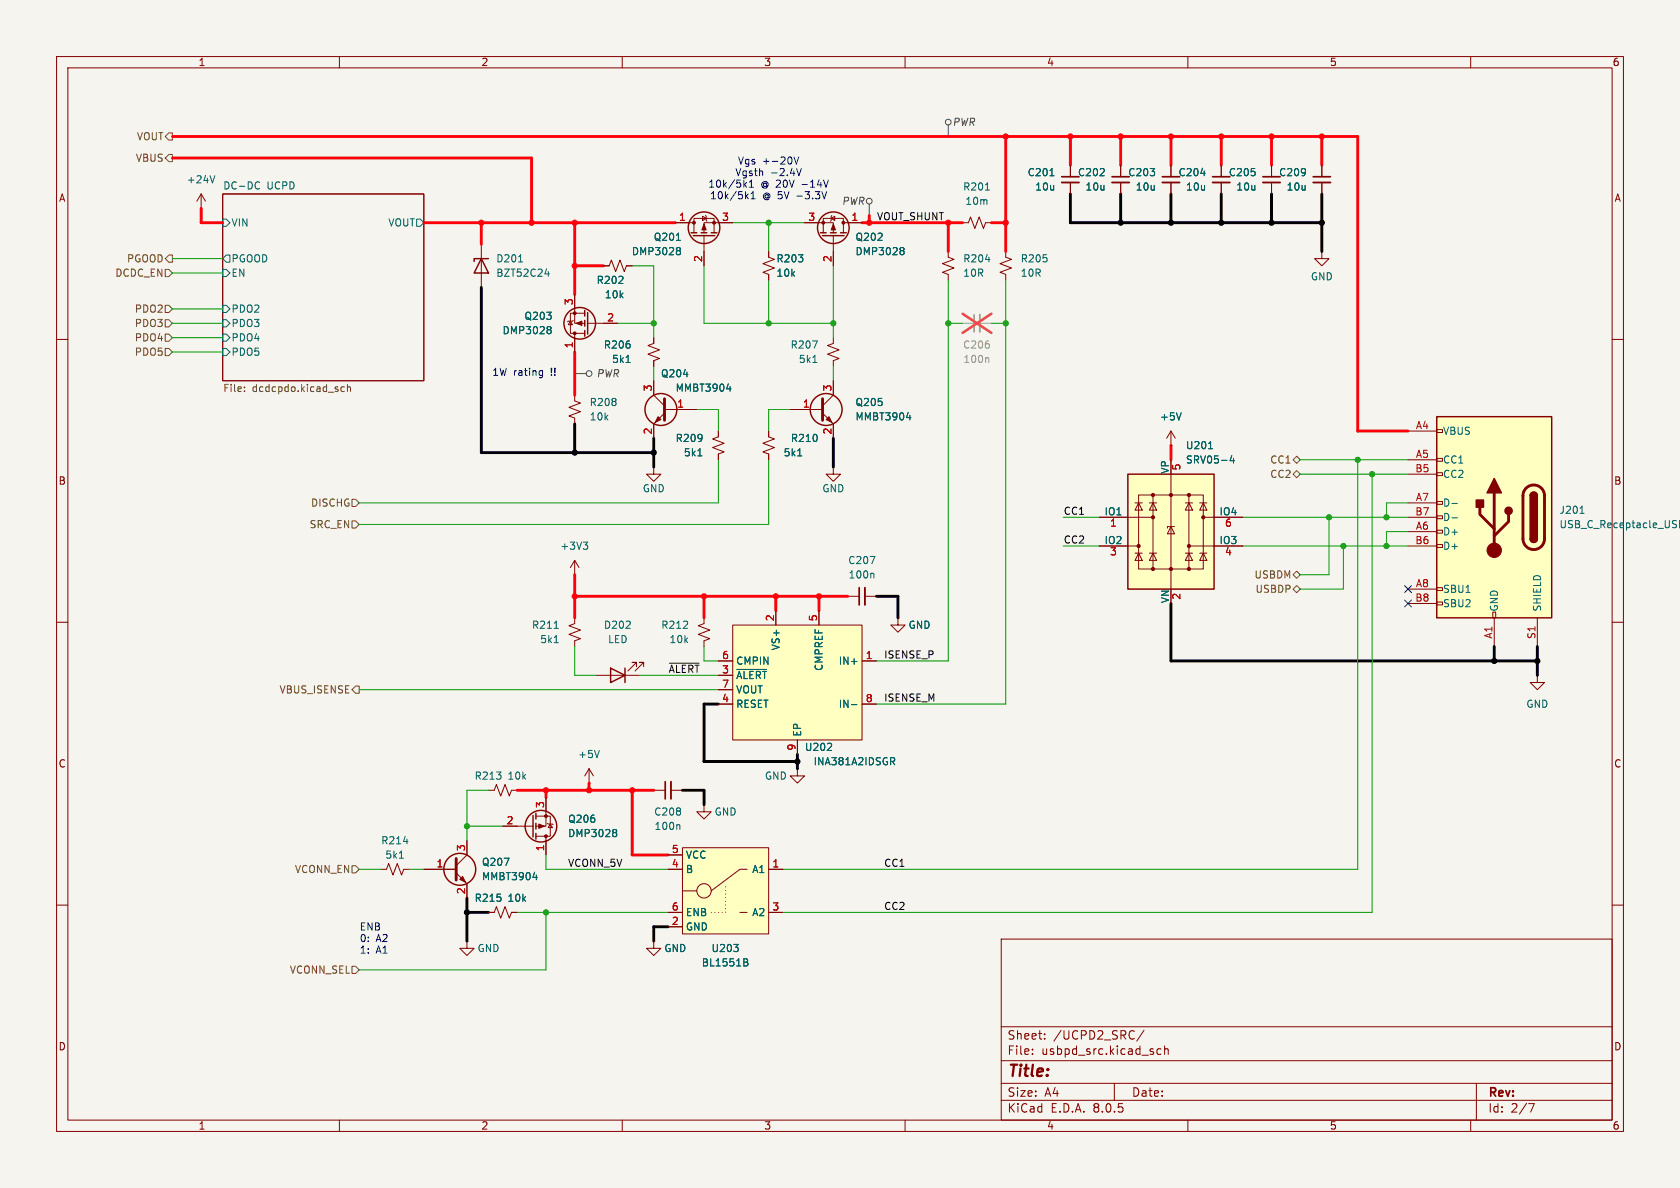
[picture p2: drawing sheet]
<svg xmlns="http://www.w3.org/2000/svg" width="297mm" height="210mm" viewBox="0 0 297 210" stroke-linecap="round" stroke-linejoin="round" font-family="sans-serif">
<path d="M0 0h297v210h-297z" fill="#f5f4ef" stroke="#f5f4ef" stroke-width=".18"/>
<g fill="none" stroke="#840000" stroke-width=".18">
<path d="M10 10h277v190h-277zM12 12h273v186h-273zM60 10v2M110 10v2M160 10v2M210 10v2M260 10v2M39.4 34.3h35.5v33h-35.5zM10 60h2M106.7 47h1l.4-1 .7 2 .8-2 .8 2 .3-1h1.1M135.9 44.5v1l1 .3-2 .8 2 .8-2 .7 1 .4v1M285 60h2"/>
<path d="M10 110h2M105.4 119.4h7.6M112.5 117.9v-.8h-.7h.7l-1.5 1.5M113.8 117.9v-.8h-.8h.8l-1.5 1.5M124.5 109.2v1l-1.1 .4 2.1 .8-2.1 .7 2.1 .8-1 .4v1M285 110h2M104.1 138.4h.1M104.1 135.9l-.7 1.3M104.1 135.9v2.5M104.1 135.9l.8 1.3M10 160h2M67.3 153.7h1l.4-1 .8 2 .7-2 .8 2 .4-1h1"/>
<path d="M74.9 153.7h5.7M80.6 154.3l1.9 1.9v2.6M82.5 148.6v2.5l-1.9 1.9M285 160h2M82.5 166.4v1.2h1.3l-1.3 1.3-1.2-1.3h1.2M82.5 166.4h.1M86.4 161.3h1l.4-1 .7 2 .8-2 .7 2 .4-1h1M115.6 166.4v1.2h1.2l-1.2 1.3-1.3-1.3h1.3M115.6 166.4h.1M177 166h108v32h-108zM60 198v2M110 198v2"/>
<path d="M160 198v2M177 194.5h108M177 191.5h108M177 187.5h108M177 181.5h108M182.5 186.3v.1M182.5 185.5v.1M184.7 183.6v.1M184.7 182.8v.1M197 191.5v3M202.2 182.1l-1.2 2M205.2 185.5l-.4-.1-.3 .3v.4l.2 .2h.5"/>
<path d="M205.9 185.5l.2-.1 .4 .1v.9M205.9 184.9v1.5M210 198v2M260 198v2M261 191.5v6.5M270.2 195.1h1l-.6 1.5"/>
</g>
<g fill="none" stroke="#006464" stroke-width=".18">
<path d="M39.4 38.7h.6l.6 .7-.6 .6h-.6zM45.5 32.1l.4 .2M45.9 33.3l-.4 .1M73.7 38.7h.6l.6 .7-.6 .6h-.6zM39.4 45.7l.6-.6h.6v1.3h-.6zM39.4 47.6h.6l.6 .7-.6 .6h-.6zM39.4 54h.6l.6 .6-.6 .6h-.6zM39.4 59.1h.6l.6 .6-.6 .6h-.6zM39.4 56.5h.6l.6 .7-.6 .6h-.6zM39.4 61.6h.6l.6 .6-.6 .7h-.6zM106 132.7l-.5 1.2M70.6 151.7h.7"/>
<path d="M71.3 148.7h.8M94.2 155.1h.8M94.8 154.7v.8"/>
</g>
<path d="M43.2 69.1v.1M43.2 68.4v.2M60.9 68.4h-.4l-.2 .2 .1 .6h.5M61.4 68.5l.2-.1h.3l.1 .8M61.4 67.9v1.3" fill="none" stroke="#725600" stroke-width=".18"/>
<g fill="none" stroke="#840000" stroke-width=".25">
<path d="M107.9 118.1l2.6 1.3-2.6 1.3zM110.5 118.1v2.6"/>
<circle cx="81.3" cy="153.7" r="2.82"/>
</g>
<path d="M80.6 151.8v3.8" fill="none" stroke="#840000" stroke-width=".51"/>
<path d="M81.3 155.4l.5-.5 .5 1.1z" fill="#840000" stroke="#840000" stroke-width=".18"/>
<path d="M120.6 149.9h15.3v15.2h-15.3z" fill="#ffffc2"/>
<g fill="none" stroke="#840000" stroke-width=".18">
<path d="M215.9 29.2v2M215.9 32.3v2M224.8 29.2v2M224.8 32.3v2M233.7 29.2v2M233.7 32.3v2M85.1 43.2v7.6M100.8 56.8l.4 .6h-.7zM101.3 56.6l-.1 .2h-.7l-.2 .1M101.6 52.1v5.1h1.8M101.6 58.9v3.3M103.4 55.4h-2.6v3.5h2.6"/>
<path d="M103.9 57.2h5.3M115.6 59.7v1l-1 .4 2 .7-2 .8 2 .8-1 .4v1M147.3 59.7v1l-1 .4 2 .7-2 .8 2 .8-1 .4v1M233.7 44.5v1.2h-1.3l1.3 1.3 1.2-1.3h-1.2M233.7 44.5h.1M101.6 69.9v1l1 .3-2 .8 2 .8-2 .7 1 .4v1M115.6 67.3v2.6l1.9 1.9M117.5 73l-1.9 1.9v2.6M117.5 72.4h5.7M135.9 76.2v1l1 .4-2 .8 2 .7-2 .8 1 .4v1M86.4 139.7h1l.4-1 .7 2 .8-2 .7 2 .4-1h1M115.6 139.7h2"/>
<path d="M118.6 139.7h2M141 135.9v1.3h-1.3l1.3 1.2 1.2-1.2h-1.2M141 135.9h.1M88.9 146.1h5.3M94.7 144.3h2.6v3.5h-2.6M96.5 141v5.1h-1.8M96.5 147.8v3.3M96.8 145.5l.1 .2h.8l.1 .1M97.3 145.7l.4 .6h-.8zM118.1 153.7h2.5M118.1 151.1h2.5M120.6 149.9h15.3v15.2h-15.3z"/>
<path d="M120.6 157.5h2.6M124.5 142.2v1.3h1.2l-1.2 1.3-1.3-1.3h1.3M124.5 142.2h.1M132.1 153.7h-1.3l-5.1 3.8M135.9 153.7h2.5M118.1 161.3h2.5M118.1 163.8h2.5M130.8 161.3h1.3M135.9 161.3h2.5"/>
<circle cx="124.5" cy="157.5" r="1.27"/>
</g>
<path d="M125.7 161.3h2.6v-5.1" fill="none" stroke="#840000" stroke-width=".18" stroke-dasharray="0 .6"/>
<g fill="none" stroke="#006464" stroke-width=".18">
<path d="M212.3 30.6h.8M91.7 46.3h.7M96.3 48.4h.8M96.9 48v.8M97 57.7h.2l.2 .3-.2 .3M97 58.3h.2M97.2 58.3l.2 .1v.4l-.2 .2h-.2M110.7 64.1h.7M128.5 68.7h.7M129.1 68.3v.9M143.6 60.3h.9l-.6 1.2M143.7 64.1h.7"/>
<path d="M141 80.6h.7M108.5 146.6h.3l.2 .3-.2 .3M108.5 147.2h.3M108.8 147.2l.2 .1v.4l-.2 .2h-.3M120 145.8l.2 .2v.6M129.7 166.9h.8l-.4 .5M130.4 167.6v.5M131.5 169.5l.6 .1 .1 .3-.3 .2M131.5 170.1h.4M131.9 170.1l.3 .2v.3l-.7 .2"/>
</g>
<g fill="none" stroke="#840000" stroke-width=".25">
<path d="M85.1 45.7l1.3 2.6h-2.6zM86.4 45.7h-2.6v.5M103.4 54.9v1M103.4 56.6v1.1M103.4 58.4v1M103.9 55.2v3.9M94.2 144.1v3.9M94.7 143.8v1M94.7 145.5v1.1M94.7 147.3v1"/>
<circle cx="102.5" cy="57.1" r="2.79"/>
<circle cx="116.8" cy="72.4" r="2.82"/>
<circle cx="95.6" cy="146" r="2.79"/>
</g>
<g fill="#840000" stroke="#840000" stroke-width=".18">
<path d="M95.2 145.7l1.1 .4-1.1 .3z"/>
<path d="M116.3 73.7l.5 .5-1 .5z"/>
<path d="M101.9 57.2l1-.4v.7z"/>
<circle cx="96.5" cy="144.3" r=".25"/>
<circle cx="96.5" cy="147.8" r=".25"/>
<circle cx="101.6" cy="55.4" r=".25"/>
<circle cx="101.6" cy="58.9" r=".25"/>
</g>
<path d="M214.4 32.3h3M223.3 32.3h3M232.2 32.3h3M118.6 138.2v3" fill="none" stroke="#840000" stroke-width=".33"/>
<path d="M214.4 31.2h3M223.3 31.2h3M232.2 31.2h3M117.6 138.2v3" fill="none" stroke="#840000" stroke-width=".3"/>
<path d="M117.5 70.5v3.8" fill="none" stroke="#840000" stroke-width=".51"/>
<path d="M199.4 83.8h15.2v20.3h-15.2z" fill="#ffffc2"/>
<g fill="none" stroke="#840000" stroke-width=".18">
<path d="M139.7 72.4h5.7M145.4 73l1.9 1.9v2.6M147.3 67.3v2.6l-1.9 1.9M207 78.7h.1M207 76.2v2.5M207 76.2l.8 1.3M207 76.2l-.8 1.3M147.3 82.6v1.2h1.3l-1.3 1.3-1.3-1.3h1.3M147.3 82.6h.1M194.3 91.4h9.5M194.3 96.5h7M200.7 97.8h1.2"/>
<path d="M200.7 88.9h1.2M201.3 87.5h11.4v13.1h-11.4zM201.3 97.8l.6 1.3h-1.2zM201.3 88.9l.6 1.3h-1.2zM203.2 97.8h1.3M203.2 88.9h1.3M203.8 97.8l.7 1.3h-1.3zM203.8 88.9l.7 1.3h-1.3zM203.8 87.5v13.1M207 93.1l.6 1.3h-1.2zM207 83.8v20.3M207.6 93.1h-1.2v.2"/>
<path d="M209.5 97.8h1.3M209.5 88.9h1.3M210.2 97.8l.6 1.3h-1.3zM210.2 88.9l.6 1.3h-1.3zM210.2 87.5v13.1M210.2 96.5h9.5M212.1 97.8h1.3M212.1 88.9h1.3M212.7 97.8l.7 1.3h-1.3zM212.7 88.9l.7 1.3h-1.3zM212.7 91.4h7M149.9 105.4h2"/>
<path d="M152.9 105.4h2M158.7 109.2v1.3h1.3l-1.3 1.3-1.2-1.3h1.2M158.7 109.2h.1"/>
</g>
<g fill="none" stroke="#840000" stroke-width=".25">
<path d="M199.4 83.8h15.2v20.3h-15.2z"/>
<circle cx="146" cy="72.4" r="2.82"/>
</g>
<g fill="#840000" stroke="#840000" stroke-width=".18">
<path d="M146 74.2l.6-.5 .5 1z"/>
<circle cx="201.3" cy="96.5" r=".28"/>
<circle cx="203.8" cy="100.6" r=".28"/>
<circle cx="203.8" cy="91.4" r=".28"/>
<circle cx="203.8" cy="87.5" r=".28"/>
<circle cx="207" cy="100.6" r=".28"/>
<circle cx="207" cy="87.5" r=".28"/>
<circle cx="210.2" cy="100.6" r=".28"/>
<circle cx="210.2" cy="96.5" r=".28"/>
<circle cx="210.2" cy="87.5" r=".28"/>
<circle cx="212.7" cy="91.4" r=".28"/>
</g>
<path d="M160.3 73.8h.7M160.9 73.4v.8M208.8 73l-.4 1.2M213.7 79.3h.7M153.8 98.4h.9l-.6 1.2M217.8 80.5l-.3 .9h.7M218.1 81v.9M154.3 101.3l.2 .2v.7" fill="none" stroke="#006464" stroke-width=".18"/>
<path d="M152.9 103.9v3" fill="none" stroke="#840000" stroke-width=".33"/>
<path d="M151.9 103.9v3" fill="none" stroke="#840000" stroke-width=".3"/>
<path d="M145.4 70.5v3.8" fill="none" stroke="#840000" stroke-width=".51"/>
<path d="M129.5 110.5h22.9v20.3h-22.9z" fill="#ffffc2"/>
<g fill="none" stroke="#840000" stroke-width=".18">
<path d="M142.2 39.4h5.1v1.7M146.9 38.6l.7-.4v.8zM147.1 38.1l-.2 .1v.8l-.1 .1M149.1 39.4h3.3M145.5 41.1v-2.5h3.6v2.5M147.3 41.7v5.3M167.6 44.5v1l1.1 .3-2.1 .8 2.1 .8-2.1 .7 1 .4v1M127 116.8h2.5M127 119.4h2.5M129.5 110.5h22.9v20.3h-22.9zM137.2 108v2.5M144.8 108v2.5"/>
<path d="M152.4 116.8h2.5M127 124.5h2.5M127 121.9h2.5M141 130.8v2.6M152.4 124.5h2.5"/>
</g>
<path d="M159.3 43.8h.3l.2 .2-.2 .3M159.3 44.3h.3M159.6 44.3l.2 .1v.4l-.2 .2h-.3M174.2 45.9h.8M130.3 118.3h5.2M146.2 132.7h.8M147 131.5v.4M150.5 124.6h1M157.8 134.6l.4 .6M157.9 133.9l.3 .3-.1 .3-.2 .1" fill="none" stroke="#006464" stroke-width=".18"/>
<path d="M173.2 55.6v3.1" fill="none" stroke="#9c9b98" stroke-width=".33"/>
<path d="M172.2 55.6v3.1" fill="none" stroke="#9c9b98" stroke-width=".3"/>
<path d="M170.2 57.2h2M173.2 57.2h2.1" fill="none" stroke="#9c9b98" stroke-width=".18"/>
<path d="M174.6 63.2l.2 .2v.7" fill="none" stroke="#939391" stroke-width=".18"/>
<path d="M170.2 55.5l5.1 3.3M175.3 55.5l-5.1 3.3" fill="none" stroke="#e75356" stroke-width=".46"/>
<g fill="none" stroke="#840000" stroke-width=".25">
<path d="M145 41.1h1M145.4 41.7h3.8M146.8 41.1h1M148.6 41.1h1"/>
<circle cx="147.3" cy="40.3" r="2.79"/>
</g>
<g fill="#840000" stroke="#840000" stroke-width=".18">
<path d="M147.3 39.6l.4 1h-.8z"/>
<circle cx="145.5" cy="39.4" r=".25"/>
<circle cx="149.1" cy="39.4" r=".25"/>
</g>
<path d="M254 73.7h20.3v35.5h-20.3z" fill="#ffffc2"/>
<g fill="none" stroke="#840000" stroke-width=".18">
<path d="M35.6 36.8h.1M35.6 34.3l-.8 1.3M35.6 34.3v2.5M35.6 34.3l.7 1.3M119.4 39.4h3.3M124.2 38.2l.6 .4-.6 .4zM124.7 38.1l.1 .1v.8l.2 .1M129.5 39.4h-5v1.7M142.2 39.4h2.6M149.9 39.4h2.5M170.2 39.4h1l.4-1 .7 2 .8-2 .8 2 .3-1h1.1M189.2 29.2v2"/>
<path d="M189.2 32.3v2M198.1 29.2v2M198.1 32.3v2M207 29.2v2M207 32.3v2M215.9 29.2v2M215.9 32.3v2M224.8 29.2v2M224.8 32.3v2M233.7 29.2v2M233.7 32.3v2M101.6 52.1v2.5"/>
<path d="M101.6 59.7v2.5M106.7 57.2h2.5M106.7 47h1M110.7 47h1.1M115.6 59.7v1M122.7 41.1v-2.5h3.5v2.5M124.5 41.7v5.3M135.9 44.5v1M135.9 48.5v1M147.3 44.5v2.5M177.8 44.5v1l1 .3-2 .8 2 .8-2 .7 1 .4v1M115.6 63.8v1"/>
<path d="M115.6 67.3v2.6M115.6 74.9v2.6M117.5 72.4h5.7M127 76.2v1l-1 .4 2 .8-2 .7 2 .8-1 .4v1M135.9 76.2v1M139.7 72.4h5.7M147.3 67.3v2.6M147.3 74.9v2.6M207 78.7h.1M248.9 76.2h5.1M254 75.9h1v.6h-1zM101.6 99.1l-.8 1.2"/>
<path d="M101.6 99.1v2.5M101.6 99.1l.8 1.2M115.6 82.6v1.2h1.2l-1.2 1.3-1.3-1.3h1.3M115.6 82.6h.1M135.9 80.3v1M194.3 96.5h5.1M194.3 91.4h5.1M214.6 96.5h5.1M214.6 91.4h5.1M248.9 81.3h5.1M248.9 94h5.1M248.9 88.9h5.1"/>
<path d="M248.9 83.8h5.1M248.9 96.5h5.1M248.9 91.4h5.1M254 96.3h1v.5h-1zM254 93.7h1v.5h-1zM254 91.2h1v.5h-1zM254 88.6h1v.6h-1zM254 83.6h1v.5h-1zM254 81h1v.5h-1zM101.6 101.6h.1M101.6 109.2v1l-1 .4 2 .8-2 .7 2 .8-1 .4v1M127 116.8h2.5"/>
<path d="M127 119.4h2.5M137.2 108v2.5M144.8 108v2.5M152.4 116.8h2.5M158.7 109.2h.1M248.9 104.1h5.1M248.9 106.7h5.1M254 106.4h1v.5h-1zM254 103.9h1v.5h-1zM263.9 108.2h.5v1h-.5zM264.2 109.2v5.1M271.8 119.4v1.3h-1.3l1.3 1.2 1.2-1.2h-1.2"/>
<path d="M271.8 119.4h.1M271.8 109.2v5.1M127 124.5h2.5M127 121.9h2.5M141 130.8v2.6M152.4 124.5h2.5M74.9 153.7h5.7M82.5 148.6v2.5M82.5 156.2v2.6M88.9 146.1h2.5M96.5 141v2.5M96.5 148.6v2.5"/>
<path d="M118.1 153.7h2.5M118.1 151.1h2.5M135.9 153.7h2.5M86.4 161.3h1M90.4 161.3h1M115.6 166.4h.1M118.1 163.8h2.5M118.1 161.3h2.5M135.9 161.3h2.5"/>
</g>
<g fill="none" stroke="#840000" stroke-width=".25">
<path d="M122.2 41.1h1M122.6 41.7h3.8M124 41.1h1M125.7 41.1h1M254 73.7h20.3v35.5h-20.3zM270.5 95.3a.64 .64 0 0 0 .6 .6 .64 .64 0 0 0 .7-.6M270.5 87.6a.64 .64 0 0 1 .6-.6 .64 .64 0 0 1 .7 .6"/>
<circle cx="124.5" cy="40.3" r="2.79"/>
</g>
<path d="M261.6 89.7v1.2l2.6 2.6M264.2 87.1v10.2M266.7 90.9v1.3l-2.5 2.5M269.8 86.3a1.91 1.91 0 0 1 2.1-.4 1.91 1.91 0 0 1 1.1 1.7v7.7a1.91 1.91 0 0 1-1.9 1.8 1.91 1.91 0 0 1-1.9-1.8v-7.8l.2-.7z" fill="none" stroke="#840000" stroke-width=".51"/>
<g fill="#840000" stroke="#840000" stroke-width=".25">
<path d="M270.5 95.3h1.3a.64 .64 0 0 1-.7 .6 .64 .64 0 0 1-.6-.6z"/>
<path d="M270.5 87.6h1.3v7.7h-1.3z"/>
<path d="M270.7 87.2a.64 .64 0 0 1 .7-.2 .64 .64 0 0 1 .4 .6h-1.3z"/>
<path d="M264.2 84.6l1.2 2.5h-2.5z"/>
<path d="M261 88.4h1.3v1.3h-1.3z"/>
<circle cx="266.7" cy="90.3" r=".63"/>
</g>
<g fill="#840000" stroke="#840000" stroke-width=".18">
<path d="M124.5 39.6l.3 1h-.7z"/>
<circle cx="264.2" cy="97.3" r="1.27"/>
<circle cx="126.2" cy="39.4" r=".25"/>
<circle cx="122.7" cy="39.4" r=".25"/>
</g>
<g fill="none" stroke="#006464" stroke-width=".18">
<path d="M38 31.1l-.4 1.2M174.2 33.6h.7M185.6 31.1h.7M212.3 30.6h.8M97 57.7h.2l.2 .3-.2 .3M97 58.3h.2M97.2 58.3l.2 .1v.4l-.2 .2h-.2M119.6 42.5h.7M119.8 43.8h.3l.2 .2-.2 .3M119.8 44.3h.3M120.1 44.3l.1 .1 .1 .4-.2 .2h-.3M159.3 43.8h.3l.2 .2-.2 .3"/>
<path d="M159.3 44.3h.3M159.6 44.3l.2 .1v.4l-.2 .2h-.3M110.7 64.1h.7M128.5 68.7h.7M129.1 68.3v.9M160.3 73.8h.7M160.9 73.4v.8M208.8 73l-.4 1.2M213.7 79.3h.7M103.1 95.8h.8l-.4 .5M103.7 96.3l.2 .3v.3l-.2 .2M123.4 80.6h.7"/>
<path d="M141 80.6h.7M217.8 80.5l-.3 .9h.7M218.1 81v.9M256.7 89h1M256.7 91.5h1M279.3 90.7h.8M98 111.1h.7M98 113.6h.7M130.3 118.3h5.2M146.2 132.7h.8M147 131.5v.4M150.5 124.6h1"/>
<path d="M157.8 134.6l.4 .6M157.9 133.9l.3 .3-.1 .3-.2 .1M94.2 155.1h.8M94.8 154.7v.8M108.5 146.6h.3l.2 .3-.2 .3M108.5 147.2h.3M108.8 147.2l.2 .1v.4l-.2 .2h-.3M129.7 166.9h.8l-.4 .5M130.4 167.6v.5M131.5 169.5l.6 .1 .1 .3-.3 .2M131.5 170.1h.4M131.9 170.1l.3 .2v.3l-.7 .2"/>
</g>
<path d="M187.7 32.3h3.1M196.6 32.3h3M205.5 32.3h3" fill="none" stroke="#840000" stroke-width=".33"/>
<path d="M187.7 31.2h3.1M196.6 31.2h3M205.5 31.2h3" fill="none" stroke="#840000" stroke-width=".3"/>
<g fill="none" stroke="#484848" stroke-width=".18">
<path d="M153.7 36.1v2M167.6 22.1v2M101.6 66h2"/>
<circle cx="153.7" cy="35.6" r=".51"/>
<circle cx="167.6" cy="21.6" r=".51"/>
<circle cx="104.1" cy="66" r=".51"/>
</g>
<g fill="none" stroke="#725600" stroke-width=".18">
<path d="M29.2 27.9l.6-.6h.7v1.3h-.7zM29.2 24.1l.6-.6h.7v1.3h-.7zM29.2 59.1h.6l.7 .6-.7 .6h-.6zM29.2 56.5h.6l.7 .7-.7 .6h-.6zM29.2 54h.6l.7 .6-.7 .6h-.6zM29.2 47.6h.6l.7 .7-.7 .6h-.6zM29.8 45.1h.7v1.3h-.7l-.6-.7zM29.2 61.6h.6l.7 .6-.7 .7h-.6zM62.2 92.1h.7l.6 .6-.6 .6h-.7zM62.2 88.3h.7l.6 .6-.6 .6h-.7zM228.6 83.8l.6-.6 .7 .6-.7 .7zM228.6 81.3l.6-.7 .7 .7-.7 .6z"/>
<path d="M228.6 101.6l.6-.6 .7 .6-.7 .6zM228.6 104.1l.6-.6 .7 .6-.7 .7zM62.9 121.3h.6v1.3h-.6l-.7-.7zM62.2 153h.7l.6 .7-.6 .6h-.7zM62.2 170.8h.7l.6 .7-.6 .6h-.7z"/>
</g>
<path d="M118.3 117.2h5.3" fill="none" stroke="#0f0f0f" stroke-width=".18"/>
<g fill="none" stroke="#0000c2" stroke-width=".18">
<path d="M131.6 32.6l.4 .5M131.9 34.7l.4 .4M132 32.3l-.5 .4M132.3 34.3l-.5 .5M132.5 33.1h.7M132.8 35.1h.7M132.8 34.2l.3-.3v1.2M132.8 31.8v1.3M140.4 27.7l.4 1.3 .4-1.3M140.8 29.8l.4 1.3 .5-1.3M146.1 33.9l-.4 1.2M146.4 31.8l-.4 1.3"/>
<path d="M95.6 65.5l.3 .1M95.9 65.5v1.1l-.2 .2M95.9 66.3l-.3 .1"/>
</g>
<g fill="none" stroke="#009600" stroke-width=".18">
<path d="M129.5 39.4h12.7M135.9 39.4v5.1M30.5 57.2h8.9M30.5 45.7h8.9M30.5 54.6h8.9M30.5 59.7h8.9M30.5 48.3h8.9M109.2 57.2h6.4M111.8 47h3.8v12.7M124.5 47v10.2h22.8M135.9 49.5v7.7M147.3 47v12.7"/>
<path d="M167.6 49.5v67.3h-12.7M167.6 57.2h2.6M175.3 57.2h2.5M177.8 49.5v75h-22.9M30.5 62.2h8.9M115.6 64.8v2.5M123.2 72.4h3.8v3.8M139.7 72.4h-3.8v3.8M147.3 64.8v2.5M127 81.3v7.6h-63.5M135.9 81.3v11.4h-72.4M188 96.5h6.3"/>
<path d="M188 91.4h6.3M219.7 96.5h29.2M219.7 91.4h29.2M229.9 83.8h19M229.9 81.3h19M234.9 91.4v10.2h-5M237.5 96.5v7.6h-7.6M240 81.3v72.4h-101.6M242.6 83.8v77.5h-104.2M248.9 88.9h-3.8v2.5M248.9 94h-3.8v2.5M101.6 114.3v5.1h3.8"/>
<path d="M113 119.4h14M124.5 114.3v2.5h2.5M63.5 121.9h63.5M86.4 139.7h-3.9v8.9M63.5 153.7h3.8M72.4 153.7h2.5M82.5 146.1h6.4M96.5 151.1v2.6h21.6M91.4 161.3h26.7M96.5 161.3v10.2h-33"/>
</g>
<g fill="none" stroke="#000" stroke-width=".51">
<path d="M189.2 34.3v5.1h44.5M198.1 34.3v5.1M207 34.3v5.1M215.9 34.3v5.1M224.8 34.3v5.1M233.7 34.3v10.2M85.1 50.8v29.2h30.5M101.6 74.9v5.1M115.6 77.5v5.1M147.3 77.5v5.1M154.9 105.4h3.8v3.8M207 106.7v10.1h64.8"/>
<path d="M264.2 114.3v2.5M271.8 114.3v5.1M120.6 139.7h3.9v2.5M127 124.5h-2.5v10.1h16.5M141 133.4v2.5M82.5 158.8v7.6M82.5 161.3h3.9M118.1 163.8h-2.5v2.6"/>
</g>
<g fill="none" stroke="#ff000b" stroke-width=".51">
<path d="M30.5 24.1h209.5v52.1h8.9M30.5 27.9h63.5v11.5M35.6 36.8v2.6h3.8M74.9 39.4h44.5M85.1 39.4v3.8M101.6 39.4v12.7M152.4 39.4h17.8M153.7 38.1v1.3M167.6 39.4v5.1M175.3 39.4h2.5M177.8 24.1v20.4M189.2 24.1v5.1"/>
<path d="M198.1 24.1v5.1M207 24.1v5.1M215.9 24.1v5.1M224.8 24.1v5.1M233.7 24.1v5.1M101.6 47h5.1M101.6 62.2v7.7M207 78.7v2.6M101.6 101.6v7.6M101.6 105.4h48.3M124.5 105.4v3.8M137.2 105.4v2.6"/>
<path d="M144.8 105.4v2.6M91.4 139.7h24.2M96.5 139.7v1.3M104.1 138.4v1.3M111.8 139.7v11.4h6.3"/>
</g>
<path d="M248.3 106.1l1.2 1.2M248.3 103.5l1.2 1.2M249.5 106.1l-1.2 1.2M249.5 103.5l-1.2 1.2" fill="none" stroke="#000084" stroke-width=".18"/>
<g fill="#ff000b" stroke="#ff000b" stroke-width=".18">
<circle cx="137.2" cy="105.4" r=".46"/>
<circle cx="124.5" cy="105.4" r=".46"/>
<circle cx="101.6" cy="105.4" r=".46"/>
<circle cx="101.6" cy="39.4" r=".46"/>
<circle cx="94" cy="39.4" r=".46"/>
<circle cx="85.1" cy="39.4" r=".46"/>
<circle cx="101.6" cy="47" r=".46"/>
<circle cx="96.5" cy="139.7" r=".46"/>
<circle cx="104.1" cy="139.7" r=".46"/>
<circle cx="153.7" cy="39.4" r=".46"/>
<circle cx="144.8" cy="105.4" r=".46"/>
<circle cx="111.8" cy="139.7" r=".46"/>
<circle cx="177.8" cy="24.1" r=".46"/>
<circle cx="198.1" cy="24.1" r=".46"/>
<circle cx="189.2" cy="24.1" r=".46"/>
<circle cx="207" cy="24.1" r=".46"/>
<circle cx="177.8" cy="39.4" r=".46"/>
<circle cx="167.6" cy="39.4" r=".46"/>
<circle cx="233.7" cy="24.1" r=".46"/>
<circle cx="224.8" cy="24.1" r=".46"/>
<circle cx="215.9" cy="24.1" r=".46"/>
</g>
<g fill="#000" stroke="#000" stroke-width=".18">
<circle cx="198.1" cy="39.4" r=".46"/>
<circle cx="207" cy="39.4" r=".46"/>
<circle cx="215.9" cy="39.4" r=".46"/>
<circle cx="224.8" cy="39.4" r=".46"/>
<circle cx="233.7" cy="39.4" r=".46"/>
<circle cx="101.6" cy="80" r=".46"/>
<circle cx="115.6" cy="80" r=".46"/>
<circle cx="264.2" cy="116.8" r=".46"/>
<circle cx="271.8" cy="116.8" r=".46"/>
<circle cx="141" cy="134.6" r=".46"/>
<circle cx="82.5" cy="161.3" r=".46"/>
</g>
<g fill="#009600" stroke="#009600" stroke-width=".18">
<circle cx="82.5" cy="146.1" r=".46"/>
<circle cx="96.5" cy="161.3" r=".46"/>
<circle cx="135.9" cy="57.2" r=".46"/>
<circle cx="115.6" cy="57.2" r=".46"/>
<circle cx="135.9" cy="39.4" r=".46"/>
<circle cx="147.3" cy="57.2" r=".46"/>
<circle cx="245.1" cy="96.5" r=".46"/>
<circle cx="237.5" cy="96.5" r=".46"/>
<circle cx="234.9" cy="91.4" r=".46"/>
<circle cx="245.1" cy="91.4" r=".46"/>
<circle cx="167.6" cy="57.2" r=".46"/>
<circle cx="177.8" cy="57.2" r=".46"/>
<circle cx="240" cy="81.3" r=".46"/>
<circle cx="242.6" cy="83.8" r=".46"/>
</g>
<text font-size="2.8" fill="#840000" x="178" y="190.9">Title:</text>
<g font-size="2.1" fill="#840000">
<text x="178" y="184">Sheet:</text>
<text x="186.2" y="184">/UCPD2_SRC/</text>
<text x="178" y="186.7">File:</text>
<text x="184.1" y="186.7">usbpd_src.kicad_sch</text>
<text x="178" y="196.9">KiCad</text>
<text x="178" y="194.1">Size:</text>
<text x="184.7" y="194.1">A4</text>
<text x="185.7" y="196.9">E.D.A.</text>
<text x="193.3" y="196.9">8.0.5</text>
<text x="200" y="194.1">Date:</text>
<text x="263" y="194.3">Rev:</text>
<text x="263" y="196.9">Id:</text>
<text x="267.1" y="196.9">2/7</text>
</g>
<g font-size="1.8" fill="#840000">
<text x="35" y="11.9">1</text>
<text x="85" y="11.9">2</text>
<text x="135" y="11.9">3</text>
<text x="185" y="11.9">4</text>
<text x="235" y="11.9">5</text>
<text x="285" y="11.9">6</text>
<text x="10.3" y="35.9">A</text>
<text x="285.3" y="35.9">A</text>
<text x="10.3" y="85.9">B</text>
<text x="285.3" y="85.9">B</text>
<text x="10.3" y="135.9">C</text>
<text x="285.3" y="135.9">C</text>
<text x="10.3" y="185.9">D</text>
<text x="285.3" y="185.9">D</text>
<text x="35" y="199.9">1</text>
<text x="85" y="199.9">2</text>
<text x="135" y="199.9">3</text>
<text x="185" y="199.9">4</text>
<text x="235" y="199.9">5</text>
<text x="285" y="199.9">6</text>
</g>
<g font-size="1.8" fill="#484848">
<text x="168.3" y="22.5">PWR</text>
<text x="148.8" y="36.4">PWR</text>
<text x="105.4" y="66.9">PWR</text>
</g>
<g font-size="1.8" fill="#725600">
<text x="23.9" y="28.8">VBUS</text>
<text x="24.1" y="25">VOUT</text>
<text x="22.3" y="46.6">PGOOD</text>
<text x="20.3" y="49.1">DCDC_EN</text>
<text x="23.7" y="58">PDO3</text>
<text x="23.7" y="55.5">PDO2</text>
<text x="23.7" y="60.6">PDO4</text>
<text x="23.7" y="63.1">PDO5</text>
<text x="39.4" y="69.6">File:</text>
<text x="44.6" y="69.6">dcdcpdo.kicad_sch</text>
<text x="224.5" y="82.1">CC1</text>
<text x="54.9" y="89.8">DISCHG</text>
<text x="224.5" y="84.7">CC2</text>
<text x="54.6" y="93.6">SRC_EN</text>
<text x="221.7" y="102.5">USBDM</text>
<text x="221.9" y="105">USBDP</text>
<text x="49.3" y="122.8">VBUS_ISENSE</text>
<text x="52" y="154.5">VCONN_EN</text>
<text x="51.1" y="172.3">VCONN_SEL</text>
</g>
<g font-size="1.8" fill="#0000c2">
<text x="130.3" y="29.3">Vgs</text>
<text x="134.8" y="29.3">+-20V</text>
<text x="125.1" y="33.4">10k/5k1</text>
<text x="125.4" y="35.4">10k/5k1</text>
<text x="129.9" y="31.3">Vgsth</text>
<text x="134.5" y="33.4">@ 20V</text>
<text x="134.8" y="35.4">@ 5V</text>
<text x="136.2" y="31.3">-2.4V</text>
<text x="141.1" y="35.4">-3.3V</text>
<text x="142" y="33.4">-14V</text>
<text x="86.9" y="66.7">1W rating</text>
<text x="97.5" y="66.7">!!</text>
<text x="63.5" y="164.6">ENB</text>
<text x="63.5" y="166.6">0:</text>
<text x="66.5" y="166.6">A2</text>
<text x="63.5" y="168.7">1:</text>
<text x="66.5" y="168.7">A1</text>
</g>
<g font-size="1.8" fill="#006464">
<text x="32.9" y="32.6">+24V</text>
<text x="39.4" y="33.6">DC-DC</text>
<text x="47.2" y="33.6">UCPD</text>
<text x="170.2" y="33.9">R201</text>
<text x="181.6" y="31.3">C201</text>
<text x="182.9" y="33.9">10u</text>
<text x="190.5" y="31.3">C202</text>
<text x="191.8" y="33.9">10u</text>
<text x="199.4" y="31.3">C203</text>
<text x="200.7" y="33.9">10u</text>
<text x="208.2" y="31.3">C204</text>
<text x="209.6" y="33.9">10u</text>
<text x="217.1" y="31.3">C205</text>
<text x="218.5" y="33.9">10u</text>
<text x="226" y="31.3">C209</text>
<text x="227.4" y="33.9">10u</text>
<text x="40.8" y="40.2">VIN</text>
<text x="68.5" y="40.2">VOUT</text>
<text x="170.6" y="36.4">10m</text>
<text x="40.8" y="46.6">PGOOD</text>
<text x="87.6" y="46.6">D201</text>
<text x="111.6" y="45.3">DMP3028</text>
<text x="115.5" y="42.8">Q201</text>
<text x="137.2" y="46.6">R203</text>
<text x="151.1" y="42.8">Q202</text>
<text x="151.1" y="45.3">DMP3028</text>
<text x="170.2" y="46.6">R204</text>
<text x="180.3" y="46.6">R205</text>
<text x="40.8" y="49.1">EN</text>
<text x="87.6" y="49.1">BZT52C24</text>
<text x="105.4" y="50.4">R202</text>
<text x="106.8" y="52.9">10k</text>
<text x="137.2" y="49.1">10k</text>
<text x="170.2" y="49.1">10R</text>
<text x="180.3" y="49.1">10R</text>
<text x="231.6" y="49.8">GND</text>
<text x="40.8" y="55.5">PDO2</text>
<text x="40.8" y="58">PDO3</text>
<text x="88.7" y="59.3">DMP3028</text>
<text x="92.6" y="56.7">Q203</text>
<text x="40.8" y="60.6">PDO4</text>
<text x="40.8" y="63.1">PDO5</text>
<text x="106.6" y="61.8">R206</text>
<text x="108.1" y="64.4">5k1</text>
<text x="139.7" y="61.8">R207</text>
<text x="141.1" y="64.4">5k1</text>
<text x="104.1" y="72">R208</text>
<text x="116.7" y="66.9">Q204</text>
<text x="119.3" y="69.4">MMBT3904</text>
<text x="151.1" y="72">Q205</text>
<text x="104.1" y="74.5">10k</text>
<text x="151.1" y="74.5">MMBT3904</text>
<text x="205" y="74.5">+5V</text>
<text x="255" y="77.1">VBUS</text>
<text x="119.3" y="78.3">R209</text>
<text x="120.8" y="80.9">5k1</text>
<text x="138.4" y="80.9">5k1</text>
<text x="139.7" y="78.3">R210</text>
<text x="206.8" y="83.8" transform="rotate(-90 206.8 83.8)">VP</text>
<text x="209.6" y="79.6">U201</text>
<text x="209.6" y="82.1">SRV05-4</text>
<text x="255" y="82.1">CC1</text>
<text x="113.5" y="87.2">GND</text>
<text x="145.3" y="87.2">GND</text>
<text x="255" y="89.8">D-</text>
<text x="255" y="84.7">CC2</text>
<text x="195.2" y="91.2">IO1</text>
<text x="215.5" y="91.2">IO4</text>
<text x="255" y="94.8">D+</text>
<text x="255" y="92.3">D-</text>
<text x="275.6" y="91">J201</text>
<text x="275.6" y="93.6">USB_C_Receptacle_USB2.0</text>
<text x="99" y="97.4">+3V3</text>
<text x="149.9" y="99.9">C207</text>
<text x="195.2" y="96.3">IO2</text>
<text x="215.5" y="96.3">IO3</text>
<text x="255" y="97.4">D+</text>
<text x="149.9" y="102.5">100n</text>
<text x="206.8" y="106.7" transform="rotate(-90 206.8 106.7)">VN</text>
<text x="255" y="105">SBU1</text>
<text x="255" y="107.5">SBU2</text>
<text x="93.9" y="111.4">R211</text>
<text x="95.4" y="113.9">5k1</text>
<text x="106.7" y="111.4">D202</text>
<text x="107.4" y="113.9">LED</text>
<text x="116.8" y="111.4">R212</text>
<text x="118.3" y="113.9">10k</text>
<text x="160.5" y="111.4">GND</text>
<text x="265" y="108.2" transform="rotate(-90 265 108.2)">GND</text>
<text x="272.6" y="108.2" transform="rotate(-90 272.6 108.2)">SHIELD</text>
<text x="130" y="117.7">CMPIN</text>
<text x="138" y="115.1" transform="rotate(-90 138 115.1)">VS+</text>
<text x="145.6" y="118.7" transform="rotate(-90 145.6 118.7)">CMPREF</text>
<text x="148.2" y="117.7">IN+</text>
<text x="130" y="120.2">~{ALERT}</text>
<text x="130" y="125.3">RESET</text>
<text x="130" y="122.8">VOUT</text>
<text x="148.2" y="125.3">IN-</text>
<text x="269.7" y="125.3">GND</text>
<text x="141.8" y="130.3" transform="rotate(-90 141.8 130.3)">EP</text>
<text x="102.1" y="134.2">+5V</text>
<text x="142.2" y="132.9">U202</text>
<text x="143.7" y="135.5">INA381A2IDSGR</text>
<text x="83.8" y="138">R213</text>
<text x="89.6" y="138">10k</text>
<text x="135.1" y="138">GND</text>
<text x="67.3" y="149.5">R214</text>
<text x="100.3" y="145.6">Q206</text>
<text x="100.3" y="148.2">DMP3028</text>
<text x="115.6" y="144.4">C208</text>
<text x="115.6" y="146.9">100n</text>
<text x="126.2" y="144.4">GND</text>
<text x="68" y="152">5k1</text>
<text x="85.1" y="153.3">Q207</text>
<text x="85.1" y="155.8">MMBT3904</text>
<text x="121.2" y="154.5">B</text>
<text x="121.2" y="152">VCC</text>
<text x="132.9" y="154.5">A1</text>
<text x="83.8" y="159.6">R215</text>
<text x="89.6" y="159.6">10k</text>
<text x="121.2" y="164.7">GND</text>
<text x="121.2" y="162.2">ENB</text>
<text x="132.9" y="162.2">A2</text>
<text x="84.3" y="168.5">GND</text>
<text x="117.3" y="168.5">GND</text>
<text x="124" y="171">BL1551B</text>
<text x="125.7" y="168.5">U203</text>
</g>
<g font-size="1.8" fill="#a90000">
<text x="119.9" y="39.1">1</text>
<text x="127.6" y="39.1">3</text>
<text x="142.8" y="39.1">3</text>
<text x="150.4" y="39.1">1</text>
<text x="124.2" y="46.4" transform="rotate(-90 124.2 46.4)">2</text>
<text x="147.1" y="46.4" transform="rotate(-90 147.1 46.4)">2</text>
<text x="101.3" y="54" transform="rotate(-90 101.3 54)">3</text>
<text x="107.2" y="56.9">2</text>
<text x="101.3" y="61.7" transform="rotate(-90 101.3 61.7)">1</text>
<text x="115.3" y="69.3" transform="rotate(-90 115.3 69.3)">3</text>
<text x="147.1" y="69.3" transform="rotate(-90 147.1 69.3)">3</text>
<text x="115.3" y="76.9" transform="rotate(-90 115.3 76.9)">2</text>
<text x="119.6" y="72.1">1</text>
<text x="141.9" y="72.1">1</text>
<text x="147.1" y="76.9" transform="rotate(-90 147.1 76.9)">2</text>
<text x="250.2" y="75.9">A4</text>
<text x="209" y="83.3" transform="rotate(-90 209 83.3)">5</text>
<text x="250.1" y="83.6">B5</text>
<text x="250.2" y="81">A5</text>
<text x="250.2" y="88.6">A7</text>
<text x="196.1" y="93.4">1</text>
<text x="216.5" y="93.4">6</text>
<text x="250.1" y="91.2">B7</text>
<text x="250.2" y="93.7">A6</text>
<text x="196.1" y="98.5">3</text>
<text x="216.5" y="98.5">4</text>
<text x="250.1" y="96.3">B6</text>
<text x="209" y="106.1" transform="rotate(-90 209 106.1)">2</text>
<text x="250.1" y="106.4">B8</text>
<text x="250.2" y="103.9">A8</text>
<text x="136.9" y="109.9" transform="rotate(-90 136.9 109.9)">2</text>
<text x="144.5" y="109.9" transform="rotate(-90 144.5 109.9)">5</text>
<text x="263.9" y="113" transform="rotate(-90 263.9 113)">A1</text>
<text x="271.5" y="113.1" transform="rotate(-90 271.5 113.1)">S1</text>
<text x="127.6" y="119.1">3</text>
<text x="127.6" y="116.6">6</text>
<text x="153" y="116.6">1</text>
<text x="127.6" y="124.2">4</text>
<text x="127.6" y="121.7">7</text>
<text x="153" y="124.2">8</text>
<text x="140.7" y="132.8" transform="rotate(-90 140.7 132.8)">9</text>
<text x="96.3" y="142.9" transform="rotate(-90 96.3 142.9)">3</text>
<text x="89.5" y="145.8">2</text>
<text x="77.1" y="153.4">1</text>
<text x="82.3" y="150.6" transform="rotate(-90 82.3 150.6)">3</text>
<text x="96.3" y="150.6" transform="rotate(-90 96.3 150.6)">1</text>
<text x="118.7" y="153.4">4</text>
<text x="118.7" y="150.9">5</text>
<text x="136.5" y="153.4">1</text>
<text x="82.3" y="158.2" transform="rotate(-90 82.3 158.2)">2</text>
<text x="118.7" y="161">6</text>
<text x="136.5" y="161">3</text>
<text x="118.7" y="163.6">2</text>
</g>
<g font-size="1.8" fill="#0f0f0f">
<text x="154.9" y="39">VOUT_SHUNT</text>
<text x="188" y="91.1">CC1</text>
<text x="188" y="96.2">CC2</text>
<text x="118.1" y="119">~{ALERT}</text>
<text x="156.2" y="116.5">ISENSE_P</text>
<text x="156.2" y="124.1">ISENSE_M</text>
<text x="100.3" y="153.3">VCONN_5V</text>
<text x="156.2" y="153.3">CC1</text>
<text x="156.2" y="160.9">CC2</text>
</g>
<g font-size="1.8" fill="#939391">
<text x="170.2" y="61.8">C206</text>
<text x="170.2" y="64.4">100n</text>
</g>
</svg>
